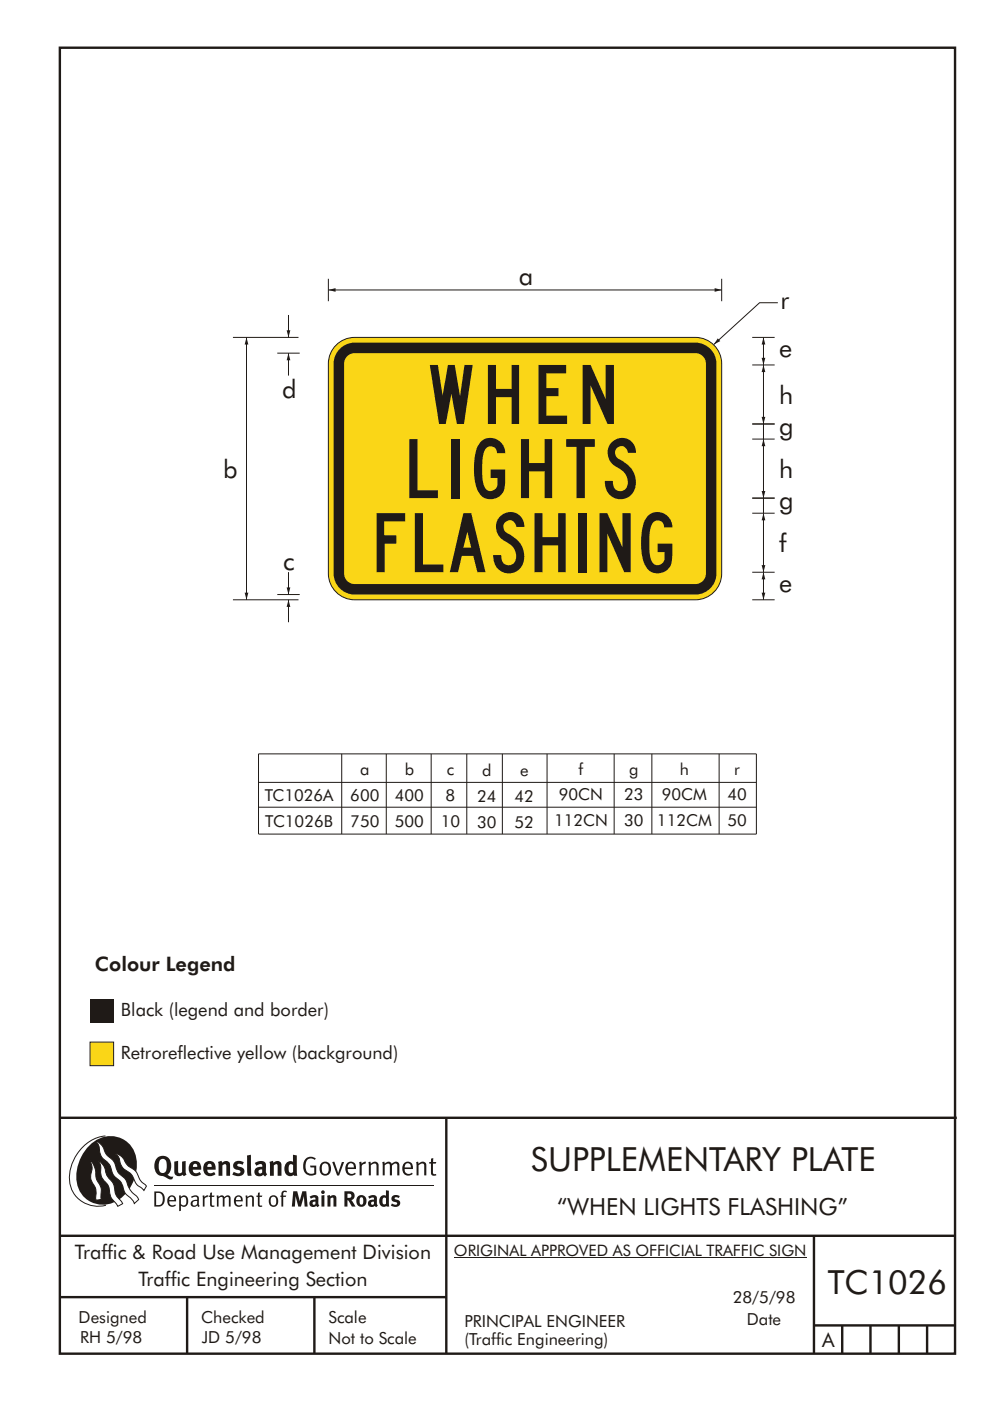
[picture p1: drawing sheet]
<svg xmlns="http://www.w3.org/2000/svg" width="210mm" height="297mm" viewBox="0 0 210 297" stroke-linecap="round" stroke-linejoin="round" font-family="sans-serif">
<g fill="none" stroke="#1f1a17" stroke-width=".51">
<path d="M12.7 10.1h189.9v276.9h-189.9zM12.7 237h190.3M94.7 236.9v50.1M12.7 262h190M12.7 275h82M39.7 275v12M66.7 275v12M172.7 262v25M172.7 281h30M178.7 281v6M184.7 281v6M190.7 281v6"/>
<path d="M196.7 281v6"/>
</g>
<path d="M96.3 266.7h74.7" fill="none" stroke="#1f1a17" stroke-width=".21"/>
<path d="M19.1 220.9h5v5h-5z" fill-rule="evenodd" fill="#fad617" stroke="#1f1a17" stroke-width=".21"/>
<path d="M19.1 211.9h5v5h-5z" fill="#1f1a17"/>
<path d="M162 121.3v5.9" fill="none" stroke="#1f1a17" stroke-width=".21"/>
<g fill="#1f1a17">
<path d="M162 121.3l.4 1.5h-.8l.4-1.5 .4 1.5z" fill-rule="evenodd"/>
<path d="M161.6 125.7h.8l-.4 1.5 .4-1.5-.4 1.5z" fill-rule="evenodd"/>
</g>
<path d="M162 71.5v5.9" fill="none" stroke="#1f1a17" stroke-width=".21"/>
<g fill="#1f1a17">
<path d="M162 71.5l.4 1.5h-.8l.4-1.5 .4 1.5z" fill-rule="evenodd"/>
<path d="M161.6 75.9h.8l-.4 1.5 .4-1.5-.4 1.5z" fill-rule="evenodd"/>
</g>
<path d="M162 89.9v3.2M162 105.6v15.7" fill="none" stroke="#1f1a17" stroke-width=".21"/>
<g fill="#1f1a17">
<path d="M162 108.8l.4 1.5h-.8l.4-1.5 .4 1.5z" fill-rule="evenodd"/>
<path d="M161.6 119.8h.8l-.4 1.5 .4-1.5-.4 1.5z" fill-rule="evenodd"/>
</g>
<path d="M162 93.1v12.5" fill="none" stroke="#1f1a17" stroke-width=".21"/>
<g fill="#1f1a17">
<path d="M162 93.1l.4 1.5h-.8l.4-1.5 .4 1.5z" fill-rule="evenodd"/>
<path d="M161.6 104.1h.8l-.4 1.5 .4-1.5-.4 1.5z" fill-rule="evenodd"/>
</g>
<path d="M162 77.4v12.5" fill="none" stroke="#1f1a17" stroke-width=".21"/>
<g fill="#1f1a17">
<path d="M162 77.4l.4 1.5h-.8l.4-1.5 .4 1.5z" fill-rule="evenodd"/>
<path d="M161.6 88.4h.8l-.4 1.5 .4-1.5-.4 1.5z" fill-rule="evenodd"/>
</g>
<path d="M159.6 77.4h4.8M159.6 71.5h4.8M165 64.2h-3.8l-9.8 8.8M159.6 89.9h4.8M159.6 93.1h4.8M159.6 105.6h4.8M159.6 108.8h4.8M159.6 127.2h4.8M159.6 121.3h4.8" fill="none" stroke="#1f1a17" stroke-width=".21"/>
<path d="M152.3 71.7l.5 .6-1.4 .7z" fill-rule="evenodd" fill="#1f1a17"/>
<path d="M71.3 73.2a5.6 5.6 0 0 1 3.9-1.7h72.3a5.6 5.6 0 0 1 5.6 5.6v44.5a5.6 5.6 0 0 1-5.6 5.6h-72.3a5.6 5.6 0 0 1-5.5-5.6v-44.5a5.5 5.5 0 0 1 1.6-3.9z" fill-rule="evenodd" fill="#fad617" stroke="#1f1a17" stroke-width=".21"/>
<path d="M71.8 74.2a4.5 4.5 0 0 1 3.4-1.6h72.3a4.5 4.5 0 0 1 4.5 4.5v44.5a4.5 4.5 0 0 1-4.5 4.5h-72.3a4.5 4.5 0 0 1-4.4-4.5v-44.5a4.4 4.4 0 0 1 1-2.9z" fill-rule="evenodd" fill="#1f1a17"/>
<path d="M73.7 75.5l.9-.5 .6-.1h72.3a2.24 2.24 0 0 1 2.3 2.2v44.5a2.24 2.24 0 0 1-2.3 2.2h-72.3a2.24 2.24 0 0 1-2.2-2.2v-44.5l.1-.6z" fill-rule="evenodd" fill="#fad617"/>
<path d="M69.7 61.5h83.4" fill="none" stroke="#1f1a17" stroke-width=".21"/>
<g fill="#1f1a17">
<path d="M151.6 61.1l1.5 .4-1.5 .4 1.5-.4-1.5 .4z" fill-rule="evenodd"/>
<path d="M69.7 61.5l1.5-.4v.8z" fill-rule="evenodd"/>
</g>
<path d="M69.7 59.1v4.8M153.1 59.1v4.8M61.2 127.2v4.7" fill="none" stroke="#1f1a17" stroke-width=".21"/>
<path d="M61.2 127.2l.4 1.5h-.8z" fill-rule="evenodd" fill="#1f1a17"/>
<path d="M61.2 74.9v4.7" fill="none" stroke="#1f1a17" stroke-width=".21"/>
<path d="M61.2 74.9l.4 1.5h-.8z" fill-rule="evenodd" fill="#1f1a17"/>
<path d="M61.2 121.3v4.8" fill="none" stroke="#1f1a17" stroke-width=".21"/>
<path d="M60.8 124.5h.8l-.4 1.6z" fill-rule="evenodd" fill="#1f1a17"/>
<path d="M61.2 66.8v4.7" fill="none" stroke="#1f1a17" stroke-width=".21"/>
<path d="M60.8 70h.8l-.4 1.5z" fill-rule="evenodd" fill="#1f1a17"/>
<path d="M49.4 71.5h13.9M52.3 71.5v55.7M58.8 74.9h4.8M49.4 127.2h13.9M58.8 126.1h4.8" fill="none" stroke="#1f1a17" stroke-width=".21"/>
<g fill="#1f1a17">
<path d="M52.3 71.5l.4 1.5h-.8l.4-1.5 .4 1.5z" fill-rule="evenodd"/>
<path d="M51.9 125.7h.8l-.4 1.5 .4-1.5-.4 1.5z" fill-rule="evenodd"/>
</g>
<path d="M72.5 159.8v17M82 159.8v17M91.5 159.8v17M99 159.8v17M106.6 159.8v17M116.1 159.8v17M130.3 159.8v17M138.3 159.8v17M152.6 159.8v17M160.5 159.8v17h-105.7v-17h105.7M54.8 165.9h105.6M54.9 171.1h105.6" fill="none" stroke="#1f1a17" stroke-width=".21"/>
<g fill="#1f1a17">
<path d="M64.9 245.6a1.61 1.61 0 0 1 2.1 0l-.2 .3a1.17 1.17 0 0 0-1.4-.2 1.17 1.17 0 0 0-.6 1.3 1.42 1.42 0 0 0 1.2 1.9l.7-.2v-1.2h-.8l-.1-.4h1.3v1.9a1.82 1.82 0 0 1-2.2-.1 1.82 1.82 0 0 1-.6-2.1l.2-.7z" fill-rule="evenodd"/>
<path d="M68.2 246.5a1.77 1.77 0 0 0 .4 2.7 1.39 1.39 0 0 0 1.4-.5 1.39 1.39 0 0 0 .2-1.5 1.19 1.19 0 0 0-2-.7zM68.5 246.8a.83 .83 0 0 1 1 .1 .83 .83 0 0 1 .2 1 .75 .75 0 0 1-.6 1 .75 .75 0 0 1-.8-.8v-.9z" fill-rule="evenodd"/>
<path d="M70.5 246.4l.4-.1 .8 2.4 .8-2.3h.5l-1.1 2.8h-.4z" fill-rule="evenodd"/>
<path d="M73.6 246.7a1.74 1.74 0 0 0 .5 2.5h.9l.5-.3-.2-.3a.89 .89 0 0 1-1.1 .2 .89 .89 0 0 1-.4-.9h1.7a1.15 1.15 0 0 0-.4-1.4 1.15 1.15 0 0 0-1.5 .2zM74 246.9a.67 .67 0 0 1 .8-.2 .67 .67 0 0 1 .3 .8h-1.3z" fill-rule="evenodd"/>
<path d="M76.2 246.4l.4-.1 .1 .4 .5-.4h.5l-.2 .5a.61 .61 0 0 0-.8 .6v1.8h-.4z" fill-rule="evenodd"/>
<path d="M78.1 246.4l.5-.1 .1 .4a.89 .89 0 0 1 .9-.4 .89 .89 0 0 1 .7 .7v2.2h-.4v-2.2l-.1-.2-.3-.1-.8 .4v2.1h-.4z" fill-rule="evenodd"/>
<path d="M81.1 246.4l.4-.1 .1 .4a.83 .83 0 0 1 .8-.4 .83 .83 0 0 1 .7 .5 .86 .86 0 0 1 .9-.5 .86 .86 0 0 1 .7 .7v2.2h-.4l-.1-2.3a.5 .5 0 0 0-.8 0l-.2 .2v2.1h-.5v-2.2l-.4-.3-.7 .4v2.1h-.4z" fill-rule="evenodd"/>
<path d="M85.7 246.7a1.74 1.74 0 0 0 .5 2.5h.9l.5-.3-.2-.3a.89 .89 0 0 1-1.1 .2 .89 .89 0 0 1-.4-.9h1.7a1.15 1.15 0 0 0-.5-1.4 1.15 1.15 0 0 0-1.4 .2zM86 246.9a.67 .67 0 0 1 .9-.2 .67 .67 0 0 1 .3 .8h-1.3z" fill-rule="evenodd"/>
<path d="M88.3 246.4l.4-.1 .1 .4a.89 .89 0 0 1 .9-.4 .89 .89 0 0 1 .8 .7v2.2h-.5v-2.2l-.1-.2-.3-.1-.8 .4v2.1h-.4z" fill-rule="evenodd"/>
<path d="M91.5 245.6l.4-.1v.9h.7l-.2 .3h-.5v2.1l.1 .1h.5l.1 .3a.71 .71 0 0 1-1.2-.6v-1.9h-.3v-.3h.3z" fill-rule="evenodd"/>
<path d="M37 246.3l.8-.2v2a.46 .46 0 0 0 .2 .6 .46 .46 0 0 0 .6-.2v-2.2l.8-.2v2.4l.2 .5-.6 .4-.2-.3a1.03 1.03 0 0 1-1.2 .2 1.03 1.03 0 0 1-.6-1z" fill-rule="evenodd"/>
<path d="M40.4 246.6a1.64 1.64 0 0 0 0 2.3 1.64 1.64 0 0 0 2.3 .1l-.4-.5a.78 .78 0 0 1-.9 .3 .78 .78 0 0 1-.5-.8h1.8a1.37 1.37 0 0 0-.6-1.6 1.37 1.37 0 0 0-1.7 .2zM41.1 246.9a.48 .48 0 0 1 .6-.1 .48 .48 0 0 1 .2 .6h-1z" fill-rule="evenodd"/>
<path d="M43.5 246.6a1.65 1.65 0 0 0-.2 2 1.65 1.65 0 0 0 1.9 .7l.5-.3-.3-.5a.78 .78 0 0 1-.9 .3 .78 .78 0 0 1-.5-.8h1.8a1.37 1.37 0 0 0-.6-1.6 1.37 1.37 0 0 0-1.7 .2zM44.1 246.9a.48 .48 0 0 1 .6-.1 .48 .48 0 0 1 .2 .6h-.9z" fill-rule="evenodd"/>
<path d="M46.3 246.3l.7-.2 .1 .4a.95 .95 0 0 1 1-.3 .95 .95 0 0 1 .7 .8v2.3h-.8v-2.3l-.3-.2-.5 .3v2.2h-.8z" fill-rule="evenodd"/>
<path d="M49.7 246.5a1.73 1.73 0 0 1 2-.1l-.2 .6-.6-.2a.42 .42 0 0 0-.6 .2l.2 .3a1.23 1.23 0 0 1 1.4 1 1.47 1.47 0 0 1-2.3 .9l-.3-.2 .3-.6 .7 .4a.47 .47 0 0 0 .7-.4 .87 .87 0 0 0-1-.5l-.4-.2-.1-.4z" fill-rule="evenodd"/>
<path d="M54.1 246.6l.3 .6 .3-.2a.62 .62 0 0 1 .9 0l.1 .4a1.21 1.21 0 0 0-1.4 .3 1.21 1.21 0 0 0-.1 1.3 1.19 1.19 0 0 0 1.6 .1l.5 .3 .4-.4-.3-.4v-1.4a.96 .96 0 0 0-1.3-1zM55 248l.6-.1v.7a.43 .43 0 0 1-.6 .1 .43 .43 0 0 1 0-.7z" fill-rule="evenodd"/>
<path d="M57.2 246.3l.7-.2 .1 .4a.95 .95 0 0 1 1-.3 .95 .95 0 0 1 .7 .8v2.3h-.8v-2.3l-.2-.2-.6 .3v2.2h-.8z" fill-rule="evenodd"/>
<path d="M62.2 244.8v1.5a1.29 1.29 0 0 0-1.4 .2 1.29 1.29 0 0 0-.5 1.3 1.24 1.24 0 0 0 .6 1.4 1.24 1.24 0 0 0 1.4-.1l.1 .2h.7l-.1-4.3zM61.5 246.9l.4-.1 .3 .2v1.5l-.3 .1a.48 .48 0 0 1-.6-.4 1.52 1.52 0 0 1 .2-1.3z" fill-rule="evenodd"/>
<path d="M52.4 245l.8-.2 .2 4.5h-.8l-.1-.2z" fill-rule="evenodd"/>
</g>
<path d="M22.4 240.8a9 9 0 0 0-7.4 10.9 6.2 6.2 0 0 0 7.5 3.8M32.7 251.4h59.4" fill="none" stroke="#1f1a17" stroke-width=".21"/>
<path d="M19.1 242.7a5.7 5.7 0 0 1 6.5-1.4 5.7 5.7 0 0 1 3.4 5.7 8.6 8.6 0 0 1-6.2 8.3 5.7 5.7 0 0 1-6.5-7 9.9 9.9 0 0 1 2.8-5.6z" fill-rule="evenodd" fill="#1f1a17"/>
<path d="M24.5 244.5a3.1 3.1 0 0 1 2.3 2.2l.7 .7a3.2 3.2 0 0 1 2 2.4l.4 .6 1.2 1.1-.6 .9-.2-.3a3.5 3.5 0 0 1-1.9-2.1 3.8 3.8 0 0 0-2.1-2.1 3.5 3.5 0 0 1-1-2.3zM20.4 241.9a3.4 3.4 0 0 1 1.9 2.5l.7 .8a3.3 3.3 0 0 1 1.7 2.6 4.4 4.4 0 0 0 1.7 2l.3 .3a6.1 6.1 0 0 0 2.5 3.7l.2 .5-.9 .9a6.1 6.1 0 0 0-1.9-2.2l-.4-.8a3.6 3.6 0 0 0-1.9-2.8l-.6-1a3.6 3.6 0 0 0-1.9-2.8 3.7 3.7 0 0 1-.8-2.4zM21 246.1a3.4 3.4 0 0 1 1.5 2.8l.6 .9a3.8 3.8 0 0 1 1.4 3.1l.3 .7 1.2 1.6-1 .6-.5-.8a3.2 3.2 0 0 1-1.3-2.8 4.3 4.3 0 0 0-1.4-2.2 4.7 4.7 0 0 1-.5-2.9zM19.2 246.1a5.1 5.1 0 0 1 1.2 3.7l.3 .7a3.1 3.1 0 0 1 .7 3l.1 .8-1.1 .2-.1-.8a3.5 3.5 0 0 0-.9-3.2 3.6 3.6 0 0 1 .1-2.6z" fill-rule="evenodd" fill="#fff" stroke="#1f1a17" stroke-width=".21"/>
<g fill="#1f1a17">
<path d="M33.4 245.5a2.51 2.51 0 0 0 .4 3.7l.8 .1a2.78 2.78 0 0 0 2 .7l.2-.5h-.6l-.7-.4a2.56 2.56 0 0 0 0-3.8 1.83 1.83 0 0 0-2.1 .2zM34 245.9a.87 .87 0 0 1 1 0 .87 .87 0 0 1 .4 .9v.4a1.17 1.17 0 0 1-.9 1.5l-.3-.1a2.38 2.38 0 0 1-.2-2.7z" fill-rule="evenodd"/>
<path d="M33.1 252.9v2.6a1.12 1.12 0 0 0 1.2-.3 1.12 1.12 0 0 0 .2-1.2l-.1-.5-.3-.4zM32.7 252.6h1.1a1.67 1.67 0 0 1 1.2 1.7 1.67 1.67 0 0 1-1.3 1.5h-1zM36.1 253.9l-.2 .5h1.1a.55 .55 0 0 0-.3-.6 .55 .55 0 0 0-.6 .1zM35.8 253.8a.95 .95 0 0 1 1.2-.2 .95 .95 0 0 1 .4 1.1h-1.5a.72 .72 0 0 0 .4 .8 .72 .72 0 0 0 .9-.2l.1 .3a1.15 1.15 0 0 1-1.5 0 1.15 1.15 0 0 1-.2-1.5zM38.4 254.1v1.2a.7 .7 0 0 0 .9 .1 .7 .7 0 0 0 .2-.9 .61 .61 0 0 0-.4-.7 .61 .61 0 0 0-.7 .3zM38 253.5l.3-.1 .1 .4a.95 .95 0 0 1 1.2-.2 .95 .95 0 0 1 .3 1.2 .92 .92 0 0 1-.5 1 .92 .92 0 0 1-1-.2v1.1l-.4 .1zM40.9 254.8a.5 .5 0 0 0 .2 .8 .5 .5 0 0 0 .7-.4v-.6zM40.5 253.7a1 1 0 0 1 1.7 .3v1.4l.2 .2-.2 .3-.3-.3a.78 .78 0 0 1-1.4-.1 .78 .78 0 0 1 .8-1.1h.5a.58 .58 0 0 0-.3-.7 .58 .58 0 0 0-.7 .3zM43 253.5l.3-.1 .1 .4 .3-.3 .5-.1-.2 .4a.52 .52 0 0 0-.6 .6v1.4h-.4zM44.6 252.9l.4-.1-.1 .7h.6l-.1 .3h-.5v1.5a.35 .35 0 0 0 .6 .3v.2a.57 .57 0 0 1-.6 .1 .57 .57 0 0 1-.3-.5v-1.6h-.3v-.3h.3zM45.9 253.5l.4-.1 .1 .4 .2-.2a.64 .64 0 0 1 1 .2 .7 .7 0 0 1 .8-.4 .7 .7 0 0 1 .5 .7v1.7h-.3v-1.7l-.3-.3-.7 .3v1.7h-.3v-1.6a.38 .38 0 0 0-.3-.5 .38 .38 0 0 0-.5 .2l-.1 .2v1.7h-.4zM50.2 253.9l-.2 .5h1.1a.55 .55 0 0 0-.2-.6 .55 .55 0 0 0-.7 .1zM49.9 253.8a.95 .95 0 0 1 1.2-.2 .95 .95 0 0 1 .4 1.1h-1.5a.72 .72 0 0 0 .4 .8 .72 .72 0 0 0 .9-.2l.1 .3a1.15 1.15 0 0 1-1.5 0 1.15 1.15 0 0 1-.2-1.5zM52.1 253.5l.3-.1 .1 .4a.72 .72 0 0 1 .8-.4 .72 .72 0 0 1 .6 .7v1.7h-.4v-1.6a.45 .45 0 0 0-.3-.5 .45 .45 0 0 0-.5 .3l-.2 .1v1.7h-.3zM54.7 252.9l.4-.1v.7h.6l-.1 .3h-.5v1.5a.35 .35 0 0 0 .5 .3v.2a.57 .57 0 0 1-.6 .1 .57 .57 0 0 1-.3-.5v-1.6h-.3v-.3h.3zM57.6 253.9l-.2 .7a.65 .65 0 0 0 .3 .8 .65 .65 0 0 0 .8-.2l.1-.1a.93 .93 0 0 0-.7-1.4zM57.3 253.7a1.12 1.12 0 0 1 1.4 .1 1.12 1.12 0 0 1 .3 1.4 1.01 1.01 0 0 1-1.3 .6 1.01 1.01 0 0 1-.7-1.2zM59.9 252.6l.5-.2 .5 .2-.1 .2-.4-.1-.3 .2v.6h.6l-.1 .3h-.5v2h-.4v-2h-.2v-.3h.2zM62.2 252.6l-.3 3.2h.7l.1-2.3 .6 2.3h.6l.6-2.3 .1 2.3h.7l-.3-3.2h-.9l-.5 2.1-.5-2.1zM65.7 253.7l.3 .5a.51 .51 0 0 1 .5-.4 .51 .51 0 0 1 .4 .4v.1a.88 .88 0 0 0-1.1 .4 .88 .88 0 0 0 .2 1.1 .9 .9 0 0 0 1.1-.2l.3 .3 .4-.3-.2-.3v-1.1a.87 .87 0 0 0-.5-.8 .87 .87 0 0 0-1 .1zM66.4 254.8h.5v.5l-.1 .1h-.3l-.2-.1zM68.2 253.5v2.3h.6v-2.4zM68.1 252.8a.4 .4 0 0 0 .8 0 .4 .4 0 0 0-.8 0zM69.4 253.5l.1 2.3h.6v-1.7a.33 .33 0 0 1 .4-.2 .33 .33 0 0 1 .3 .4v1.5h.6v-1.7a.75 .75 0 0 0-.6-.7 .75 .75 0 0 0-.8 .3v-.3zM73.1 252.6v3.2h.6v-1.3l.3 .2 .7 1.1h.7l-.9-1.4a.94 .94 0 0 0 .7-1 .94 .94 0 0 0-.9-.8zM73.7 253.1a.51 .51 0 0 1 .8 .1 .51 .51 0 0 1-.2 .7l-.6 .1zM75.9 253.7a1.19 1.19 0 0 0-.1 1.7 1.19 1.19 0 0 0 1.8 0 1.19 1.19 0 0 0-.1-1.6 1.19 1.19 0 0 0-1.6-.1zM76.5 253.9l.2-.1a.99 .99 0 0 1 0 1.6 1.06 1.06 0 0 1-.2-1.5zM78.1 253.7l.3 .5a.51 .51 0 0 1 .5-.4 .51 .51 0 0 1 .5 .4v.1a.88 .88 0 0 0-1.2 .4 .88 .88 0 0 0 .2 1.1 .9 .9 0 0 0 1.1-.2l.3 .3 .4-.3-.2-.3v-1.1a.87 .87 0 0 0-.5-.8 .87 .87 0 0 0-1 .1zM78.9 254.8h.4v.5l-.1 .1h-.3l-.1-.1zM81.9 252.4v1.1a1.2 1.2 0 0 0-1.4 .6 1.2 1.2 0 0 0 .2 1.4l.5 .4 .8-.2v.1h.6l-.1-3.3zM81.4 253.9l.5 .2-.1 1.2a.46 .46 0 0 1-.5-.1 .46 .46 0 0 1-.1-.5zM83.3 253.6a.79 .79 0 0 0-.1 .9 .79 .79 0 0 0 .9 .4 .33 .33 0 0 1 0 .5 .33 .33 0 0 1-.5 0l-.4-.2-.3 .4a1.15 1.15 0 0 0 1.2 .3 1.15 1.15 0 0 0 .8-1 1.49 1.49 0 0 0-1.2-.8 .4 .4 0 0 1 .3-.3 .4 .4 0 0 1 .4 .1l.2 .1 .2-.4a1.47 1.47 0 0 0-1.5 0z" fill-rule="evenodd"/>
</g>
<g font-size="12.5" fill="#1f1a17">
<text x="91.2" y="89.9">WHEN</text>
<text x="86.9" y="105.6">LIGHTS</text>
<text x="79.9" y="121.3">FLASHING</text>
</g>
<g font-size="7.1" fill="#1f1a17">
<text x="112.7" y="248.4">SUPPLEMENTARY PLATE</text>
<text x="175.6" y="274.3">TC1026</text>
</g>
<g font-size="5.4" fill="#1f1a17">
<text x="110.1" y="60.3">a</text>
<text x="165.6" y="65.4">r</text>
<text x="165.3" y="75.7">e</text>
<text x="59.9" y="84.5">d</text>
<text x="165.3" y="85.7">h</text>
<text x="165.3" y="92.2">g</text>
<text x="47.4" y="101.3">b</text>
<text x="165.3" y="101.4">h</text>
<text x="165.3" y="107.9">g</text>
<text x="165.3" y="117.1">f</text>
<text x="60.1" y="120.9">c</text>
<text x="165.3" y="125.4">e</text>
</g>
<text font-size="5" fill="#1f1a17" x="118.2" y="257.6">“WHEN LIGHTS FLASHING”</text>
<g font-size="4.2" fill="#1f1a17">
<text x="20.1" y="205.9">Colour Legend</text>
<text x="15.9" y="267">Traffic &amp; Road Use Management Division</text>
<text x="29.4" y="272.6">Traffic Engineering Section</text>
<text x="174.4" y="285.6">A</text>
</g>
<g font-size="3.9" fill="#1f1a17">
<text x="25.7" y="215.5">Black (legend and border)</text>
<text x="25.7" y="224.5">Retroreflective yellow (background)</text>
</g>
<g font-size="3.5" fill="#1f1a17">
<text x="76.4" y="164.4">a</text>
<text x="85.9" y="164.4">b</text>
<text x="94.8" y="164.4">c</text>
<text x="102.3" y="164.6">d</text>
<text x="110.3" y="164.6">e</text>
<text x="122.8" y="164.2">f</text>
<text x="133.5" y="164.2">g</text>
<text x="144.2" y="164.2">h</text>
<text x="155.8" y="164.2">r</text>
<text x="56.2" y="169.8">TC1026A</text>
<text x="74.3" y="169.8">600</text>
<text x="83.8" y="169.8">400</text>
<text x="94.5" y="169.8">8</text>
<text x="101.2" y="170">24</text>
<text x="109.2" y="170">42</text>
<text x="118.6" y="169.7">90CN</text>
<text x="132.4" y="169.7">23</text>
<text x="140.4" y="169.7">90CM</text>
<text x="154.3" y="169.7">40</text>
<text x="56.3" y="175.3">TC1026B</text>
<text x="74.3" y="175.3">750</text>
<text x="83.8" y="175.3">500</text>
<text x="93.5" y="175.3">10</text>
<text x="101.2" y="175.5">30</text>
<text x="109.2" y="175.5">52</text>
<text x="117.5" y="175.1">112CN</text>
<text x="132.4" y="175.1">30</text>
<text x="139.4" y="175.1">112CM</text>
<text x="154.3" y="175.1">50</text>
<text x="16.7" y="280.5">Designed</text>
<text x="42.7" y="280.5">Checked</text>
<text x="69.7" y="280.5">Scale</text>
<text x="98.5" y="281.4">PRINCIPAL ENGINEER</text>
<text x="155.4" y="276.3">28/5/98</text>
<text x="158.5" y="281">Date</text>
<text x="17" y="284.8">RH 5/98</text>
<text x="42.8" y="284.8">JD 5/98</text>
<text x="69.7" y="285">Not to Scale</text>
<text x="98.5" y="285.1">(Traffic Engineering)</text>
</g>
<text font-size="3.4" fill="#1f1a17" x="96.3" y="266.3">ORIGINAL APPROVED AS OFFICIAL TRAFFIC SIGN</text>
</svg>
